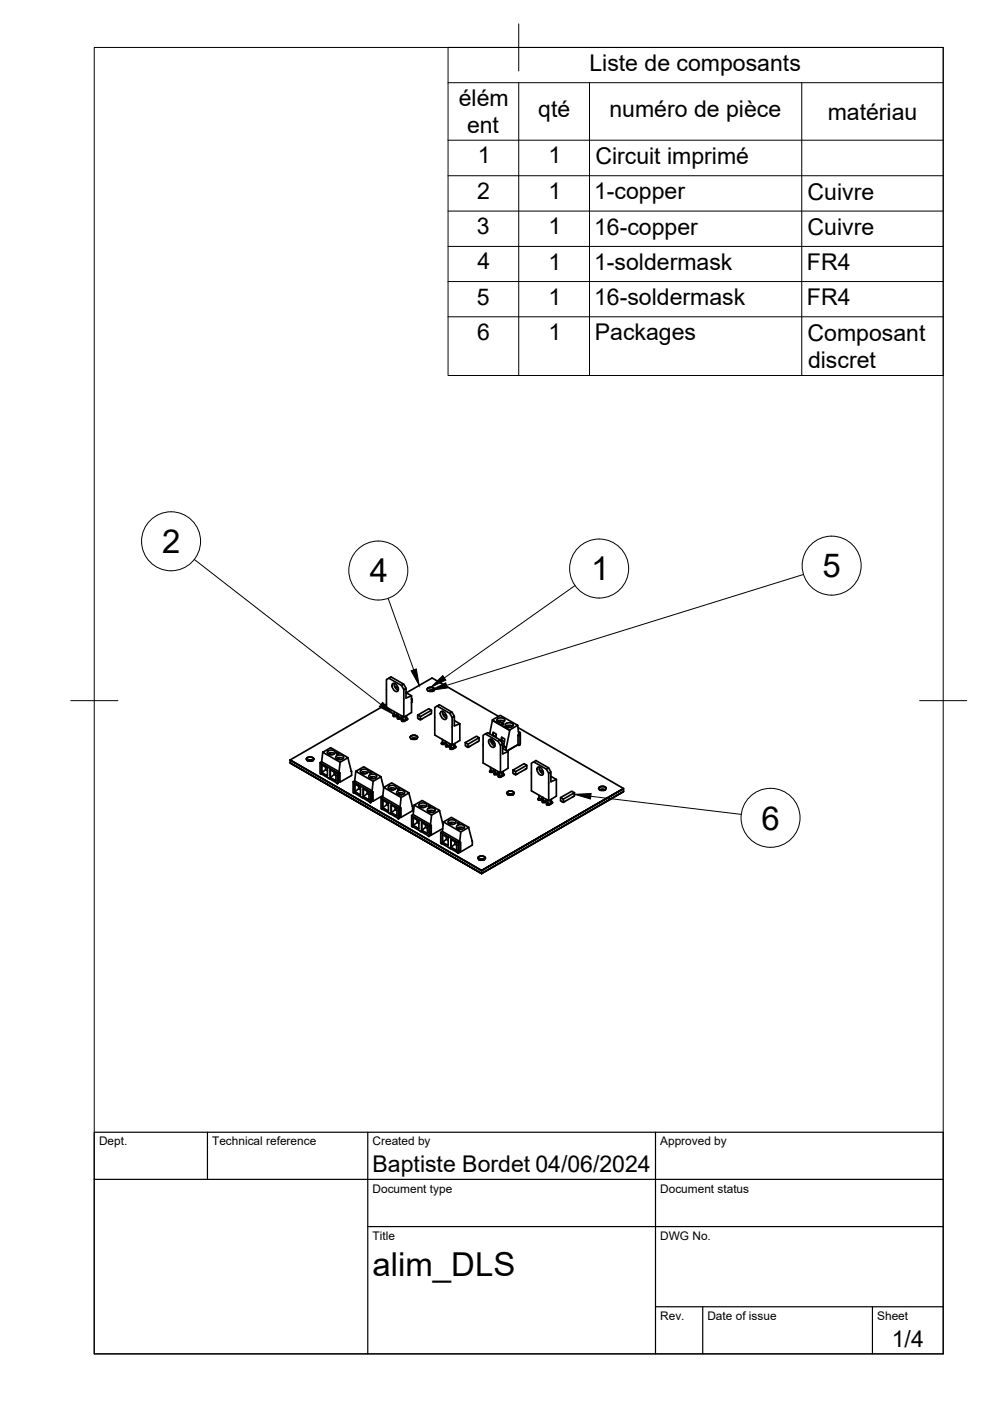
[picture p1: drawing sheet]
<svg xmlns="http://www.w3.org/2000/svg" width="210mm" height="297mm" viewBox="0 0 210 297" stroke-linecap="round" stroke-linejoin="round" font-family="sans-serif">
<!-- layer: Visible -->
<g fill="none" stroke="#000" stroke-width=".36">
<path d="M68.4 159.5l1.7-1 3.7 2.1-1.7 1zM68.4 159.5l-.2 2-.3 .2M69.4 159.3l.8-.3a.62 .62 0 0 1 .8 .7l-.8 .3a.62 .62 0 0 1-.8-.7zM69.5 159.8l.2 .1M69.8 159.8l-.1 .1M69.8 159.6h.6l.5 .2M69.8 159.9v-.2l.6 .3M69.8 159.9l.2 .1M71.4 159.7l.4 .1-.2 .1-.2-.1zM81.9 149.3l-20.4 11.8M82.4 143.8l.5-.3 2.7 1.6 .5 .8M83.3 144.9a1.11 1.11 0 0 1 1 1.7 1.11 1.11 0 0 1-1-1.7z"/>
<path d="M83.3 151.7l.1-.1v.3M83.4 151.6l.3-.1zM83.5 150.9l.2 .7M83.6 144.9l.2 .9 .6 .5M83.6 145.4l.8 .5M83.7 151.6l.3 .1M84 151.9h-.6M84.1 151.2v.5M84.1 151.7h-.1M84.3 152.1l.2-.1zM84.4 151.3v.2l-.4 .2M84.5 151.4l.1 .7"/>
<path d="M84.5 151.6l-.6 .3M84.6 152.1l.3 .1M85 151.7v.5M85.2 152.6l-.1 .2M85.2 152.6v.3M85.2 152.6l.2-.1zM85.2 152.9h.1M85.3 151.9v.2l-.4 .1h.1M85.4 152.1l-.7 .4-.5-.2 .1-.2-.1 .1M85.4 151.9l.1 .7M85.5 152.6l.3 .1M85.6 145.1l-.5 .2"/>
<path d="M85.6 146.2l-.5-.9-2.7-1.5-.5 .3v5.8l3.7 2.1v-5.8l.5-.3v2.1l1.1-.5M85.9 152.7h.1M86 152.7l-.2 .1M86.1 146.9l1.1 .6M86.1 146.9l5.5-3.2 14.1 8.2M86.2 151.7v.9l-.2 .1v-.8M86.3 152.6l-.5 .3h-.5M86.4 152.5l-.2-.2 .2 .1-.1 .2M87 156.3a.93 .93 0 0 1 1.5 0M87 156.2l.7-.3a.57 .57 0 0 1 .8 .6l-.8 .3a.57 .57 0 0 1-.7-.6zM87.2 156.7l.5-.2 .6 .2M87.2 148.1l.2 .1-.2 .1"/>
<path d="M87.2 147.5v3.6l-1.6 .9M87.4 148.2v.7l-.2 .1M88.6 151.6l2.3-1.4 .6 .4-2.4 1.3zM88.7 152.4l.3 .1M89.1 151.9v.7M89.5 152.4l-.2 .1M90.6 146.2a.93 .93 0 0 1 1.5 0M90.6 146l.7-.3a.57 .57 0 0 1 .8 .6l-.8 .3a.57 .57 0 0 1-.7-.6zM90.8 146.5l.5-.1 .6 .1-.6-.1-.5 .1M91.3 151.4l-.2 .1M91.5 150.6v.7l-2.4 1.3-.5-.3v-.7M92.7 149.7l.5-.3 2.6 1.6 .5 .8"/>
<path d="M93.6 150.8a1.11 1.11 0 0 1 .9 1.7 1.11 1.11 0 0 1-.9-1.7zM93.6 157.6l.1-.1-.1 .2 .1 .1M93.7 157.5l.2-.1zM93.8 156.8l.1 .7M93.8 150.8l.2 .9 .7 .6M93.9 151.3l.8 .5M94.4 157.1v.5h-.1M94.6 158l.2-.1zM94.6 158l-.1 .2M94.6 158v.3M94.6 158.3h.1M94.6 157.3v.1l-.2 .2-.4-.1"/>
<path d="M94.7 157.5l-.6 .3h-.4M94.7 157.3l.1 .7M94.9 158l.2 .1M95.1 158.3h-.5M95.3 157.6l-.1 .5M95.5 158.5l-.1 .2M95.5 158.5v.3M95.5 158.5l.2-.1zM95.5 157.8v.2l-.4 .2M95.6 157.8l.1 .7M95.6 158l-.5 .3M95.8 158.5l.2 .2"/>
<path d="M95.8 151l-.4 .2M95.9 152.1l-.5-.9-2.7-1.5-.5 .3v5.8l3.7 2.2v-5.9l.4-.3v2.1l1.2-.5M96 158.8h-.5M96.2 158.6h-.1M96.2 158.7h-.1M96.3 152.8l1.2 .6M96.4 157.6v.9l-.2 .2v-.9M96.7 158.4l-.3-.2 .3 .2-.7 .4M97.5 153.4v3.6l-1.6 1M98.7 157.4l2.3-1.3 .6 .3-2.4 1.4zM98.8 158.2l.3 .2M99.2 157.8v.7"/>
<path d="M99.6 158.2l-.2 .2M101.4 157.2l-.2 .1M101.6 156.4v.7l-2.4 1.4-.5-.4v-.7M102.9 155.6l.5-.3 2.7 1.6 .5 .8M103.8 156.7a1.11 1.11 0 0 1 1 1.7 1.11 1.11 0 0 1-1-1.7zM104.1 156.7l.2 .9 .6 .6M104.1 157.3l.8 .4M104.2 156.8v.3l.1-.2M104.4 152.6l1.7-.9 3.6 2.1-1.6 1zM104.4 152.6l3.7 2.3v-.1M104.4 152.7l-.6 2.9M104.4 155.9l.2-.6 .6 .3-.1 .7"/>
<path d="M104.6 155.3v.6l.5 .3M104.6 155.9v.1M104.8 157.4l-.6-.3 .6 .4M105.4 152.5l.8-.3a.62 .62 0 0 1 .8 .7l-.8 .3a.62 .62 0 0 1-.8-.7zM105.5 153l.2 .1M105.7 152.8l.7-.1 .5 .3M105.7 153h-.1M106 153.2l-.3-.2v-.2l.6 .4M106.1 156.9l-.5 .3M106.1 158l-.5-.8-2.7-1.6-.5 .3v5.9l3.7 2.1v-5.9l.5-.3v2.1l1.1-.5M106.2 157.1l.2-.8 .6 .4-.2 1.4M106.4 156.3v.6l.5 .3"/>
<path d="M106.4 156.9v.6M106.4 153.4l.4 .1-.2 .1-.3-.1zM106.5 157.7l.3 .1M106.6 158.7l1.1 .6M106.6 158.4l.1 .1M106.6 158l.2 .1M106.7 158.1v.5l-.1-.1M107.2 153.5l.8-.3a.62 .62 0 0 1 .8 .7l-.8 .3a.62 .62 0 0 1-.8-.7zM107.3 154l.2 .1M107.5 153.8h.6l.6 .2M107.5 154l-.1 .1M107.5 153.8v.3l.3 .1"/>
<path d="M107.5 153.8l.6 .4M107.7 159.3v3.6l-1.6 1M108.1 154.9l-.8 3.6-.6-.4 .7 .4-.1 .6M109.7 153.8l.3 1.7 .3-.2M109.8 154.2l22.4 13M109.9 155.9l-.1 2-2.3 1.3M109.9 155.9h.1M109.9 157.9l-2.4 1.3M109.9 157.9l.1 .1M109.9 155.9v.1M109.9 155.1l.4 .2v2.4M109.9 156l.4-.2v2.1"/>
<path d="M110.1 155.8l-.2 .1M110.1 155.8h.2M110.1 155.7h.1M110.1 155.7v.1M110.3 157.9l-.3 .1M110.3 157.9h.1M61.5 161.1l40.6 23.5M61.5 161.7l40.6 23.5zM65 161a.93 .93 0 0 1 1.5 0M65 160.8l.8-.3a.57 .57 0 0 1 .7 .6l-.7 .3a.57 .57 0 0 1-.8-.6zM65.2 161.3l.6-.2 .5 .2-.5-.2zM67.9 161.7l3.6 2.1v2.3l-3.6-2.1z"/>
<path d="M68.1 164.1h.1M68.2 163.8l1.2 .8v-1.7l-1.2-.7v1.6l1.2 .7M68.2 161.5l3.7 2.1M68.2 162.2v1.6l.8-.6v-.5M69 163.2l.4 .2M69.6 164.9l.3 .2M70 164.9l1.2 .7v-1.7l-1.2-.7v1.7l1.2 .6M70 163.2v1.7l.8-.7v-.5M70.8 164.2l.4 .2M71.2 160.4l.8-.3a.62 .62 0 0 1 .8 .7l-.8 .3a.62 .62 0 0 1-.8-.7zM71.3 160.9l.2 .1M71.6 160.7l.6-.1 .5 .2"/>
<path d="M71.6 160.9h-.1M71.7 165.6v.1M71.7 165.6h.2M71.8 165.7l.2 .1M71.8 161.1l-.2-.2v-.2l.6 .4M72.1 163.8l-.4 .2v2.1h-.2M72.1 163.8v2M72.1 161.6l-.2 2-.4 .2M73.8 160.6l.7 2.9M74.5 163.5v.9l-2.4 1.4-.1-2M74.9 165.7l3.6 2.2v2.3l-3.6-2.1zM75.1 168.1v.1"/>
<path d="M75.2 167.9l1.2 .7v-1.7l-1.2-.7v1.7l1.2 .6M75.2 165.6l3.7 2.1M75.2 166.3v1.6l.9-.7v-.5M75.4 163.5l1.7-.9 3.7 2.1-1.7 1zM75.4 163.5l-.2 2.1-.3 .1M76.1 167.2l.3 .2M76.4 163.4l.8-.3a.62 .62 0 0 1 .8 .7l-.8 .3a.62 .62 0 0 1-.8-.7zM76.5 163.9l.2 .1M76.6 169l.3 .2M76.8 163.9h-.1M76.8 163.7l.6-.1 .5 .2M76.8 163.9v-.2l.6 .4"/>
<path d="M76.8 163.9l.2 .2M77 168.9l1.2 .7v-1.6l-1.2-.8v1.7l1.2 .7M77 167.3v1.6l.9-.6v-.5M77.9 168.3l.3 .2M78.2 164.4l.8-.3a.62 .62 0 0 1 .8 .7l-.8 .3a.62 .62 0 0 1-.8-.7zM78.3 164.9l.2 .1M78.4 163.7l.4 .1-.2 .2-.2-.2zM78.6 164.7h.6l.5 .2M78.6 164.9l-.1 .1M78.6 164.7v.2l.2 .2M78.6 164.7l.6 .4M78.7 169.7h.1"/>
<path d="M78.7 169.7h.2M78.8 169.7l.1 .2M79 167.9l.1 2 2.1-1.2M79.1 167.9l-.1 2-.1-.1M79.1 167.9l-.4 .1v2.1l-.2 .1M79.1 165.7l-.2 2-.4 .2M80.8 169.1l3.7 2.2v2.3l-3.7-2.1zM80.8 164.7l.5 2.3M81.1 171.6h-.1M81.1 171.3l1.3 .7v-1.6l-1.3-.8v1.7l1.3 .7M81.1 169l3.7 2.1M81.2 169.7v1.6l.8-.7v-.5"/>
<path d="M81.4 166.9l1.6-.9 3.7 2.1-1.7 1zM81.4 166.9l-.3 2.1-.3 .1M82 170.6l.4 .3M82.4 166.8l.8-.3a.62 .62 0 0 1 .7 .7l-.7 .3a.62 .62 0 0 1-.8-.7zM82.5 167.3l.2 .1M82.5 172.4l.4 .2M82.7 167.3l-.1 .1M82.7 167.1l.6-.1 .6 .3M82.7 167.3v-.2l.6 .4M82.7 167.3l.3 .2M82.9 172.3l1.3 .8v-1.7l-1.3-.7v1.6l1.3 .7M83 170.7v1.6l.8-.6v-.5"/>
<path d="M83.8 171.7l.4 .2M84.2 167.9l.8-.4a.62 .62 0 0 1 .7 .7l-.7 .3a.62 .62 0 0 1-.8-.6zM84.2 168.3l.3 .2M84.4 167.1l.4 .1-.3 .2-.2-.2zM84.5 168.1h.6l.6 .2M84.5 168.4h-.1M84.5 168.2v.2l.3 .1M84.5 168.2l.6 .3M84.7 173.1h-.1M84.7 173.1h.1M84.8 173.1l.2 .2M85 173.3v-2l-.4 .2v2l-.1 .1"/>
<path d="M85 169.1l-.2 2-.3 .2M86.7 168.1l.7 2.9M87.3 172.9l3.7 2.1v2.3l-3.7-2.1zM87.4 170.9v.1M87.5 171v.9l-2.5 1.4-.1-2M87.5 175.3h.1M87.6 175l1.2 .8v-1.7l-1.2-.7v1.6l1.2 .7M87.6 172.7l3.7 2.1M87.6 173.4v1.6l.8-.6v-.5M87.8 170.7l1.7-1 3.7 2.1-1.7 1zM87.8 170.7l-.2 2-.3 .2M88.4 174.4l.4 .2"/>
<path d="M88.8 170.5l.8-.3a.62 .62 0 0 1 .8 .7l-.8 .3a.62 .62 0 0 1-.8-.7zM88.9 171l.2 .1M89 176.1l.3 .2M89.2 171l-.1 .1M89.2 170.8h.6l.6 .2M89.2 171.1v-.2l.6 .3M89.2 171.1l.3 .1M89.3 176.3h.1M89.4 176.1l1.2 .7v-1.7l-1.2-.7v1.7l1.2 .6M89.4 174.4v1.7l.8-.7v-.5M90.2 175.4l.4 .2M90.6 171.6l.8-.3a.62 .62 0 0 1 .8 .7l-.8 .3a.62 .62 0 0 1-.8-.7z"/>
<path d="M90.7 172.1l.2 .1M90.8 170.9l.4 .1-.2 .1-.2-.1zM91 171.9v.2l.2 .2M91 171.9l.6 .4M91 171.9l.6-.1 .6 .2M91 172.1h-.1M91.2 176.9l.1 .1M91.3 176.8l-.2 .1M91.3 177h.1v-2l-.3 .2v2.1h-.1M91.4 175v2l2.5-1.3M91.5 172.8l-.2 2-.3 .2M93.2 171.8l.7 2.9"/>
<path d="M93.5 176.5l3.6 2.1v2.3l-3.6-2.1zM93.7 178.9h.1M93.8 178.6l1.2 .7v-1.6l-1.2-.8v1.7l1.2 .7M93.8 176.3l3.7 2.1M93.8 177v1.6l.8-.6v-.6M94 174.7v.2M94 174.3l1.7-1 3.7 2.1-1.7 1zM94 174.3l-.2 2-.3 .2M94.6 178l.4 .2M95 174.1l.8-.3a.62 .62 0 0 1 .8 .7l-.8 .3a.62 .62 0 0 1-.8-.7zM95.1 174.6l.2 .1M95.2 179.7l.3 .2"/>
<path d="M95.4 174.6l-.1 .1M95.4 174.4l.6-.1 .6 .3M95.5 179.9h.1M95.6 179.6l1.2 .8v-1.7l-1.2-.7v1.6l1.2 .7M95.6 178v1.6l.8-.6v-.5M95.7 174.8l-.3-.2v-.2l.6 .4M96.4 179l.4 .2M96.8 175.2l.8-.4a.62 .62 0 0 1 .8 .7l-.8 .3a.62 .62 0 0 1-.8-.6zM96.9 175.6l.2 .2M97 174.5l.5 .1-.3 .1-.2-.1zM97.2 175.4h.6l.6 .2M97.2 175.7h-.1"/>
<path d="M97.4 175.8l-.2-.1v-.2l.6 .3M97.7 176.4l-.2 2-.4 .2M99.4 175.4l.7 2.9M100.1 178.3v.9l-2.5 1.4v-2M103.9 163.4l-.1 .1M103.9 163.4v.3M103.9 163.7h.1M104 162.7l.2 .7M104.1 163.3l-.2 .1M104.2 163.4l.3 .1M104.5 163.7h-.5M104.6 163v.5"/>
<path d="M104.6 163.5h-.1M104.8 163.9l-.1 .2M104.8 163.9l-.1 .2 .1 .1h.5M104.8 163.9l.2-.1zM104.8 164.2l.1 .1M104.9 163.2v.2l-.4 .2M104.9 163.2l.2 .7M104.9 163.4l-.5 .3M105.5 164h-.1M105.5 163.5v.5M105.6 164.6l.1-.2v.4M105.7 164.7v.1"/>
<path d="M105.8 163.7v.2l-.3 .1-.4-.1M105.8 163.7l.2 .7M105.8 163.9l-.5 .3M105.9 164.3l-.2 .2 .2-.2M106 164.4l.4 .2M106.3 164.8h-.5M106.4 164.5l-.1 .1M106.7 163.5v.9l-.3 .2v-.9M106.9 164.3l-.2-.2 .2 .2-.7 .4M107.4 168.2a.93 .93 0 0 1 1.6 0M107.5 168l.7-.3a.57 .57 0 0 1 .8 .6l-.8 .3a.57 .57 0 0 1-.7-.6zM107.7 168.5l.5-.2 .6 .2-.6-.1z"/>
<path d="M108.8 163.3l2.3-1.4 .6 .3-2.4 1.4zM108.9 164l.3 .2M109.3 163.6v.7M109.7 164l-.2 .2M111.5 163l-.2 .2M111.7 162.2v.7l-2.4 1.4-.5-.3v-.7M113.2 161.5l.4-.2 2.7 1.5 .5 .9M114 162.7a1.11 1.11 0 0 1 1 1.6 1.11 1.11 0 0 1-1-1.6zM114.1 169.3l.3-.1zM114.1 169.3l-.1 .2M114.1 169.3l.1 .3M114.2 169.6h.1"/>
<path d="M114.3 168.6l.1 .7M114.3 162.6l.2 .9 .7 .6M114.3 163.2l.8 .4M114.9 168.9v.5h-.2M115 169.8l-.1 .2M115 169.8l.1 .3M115 169.8l.3-.1zM115.1 170.1v.1M115.1 169.1v.2l-.2 .1-.5-.1M115.2 169.1v.5l.4 .4M115.2 169.3l-.7 .4-.3-.1M115.6 170.1h-.5"/>
<path d="M115.8 169.4l-.1 .5M115.9 170.4l.3-.2zM115.9 170.3l-.1 .2M115.9 170.3l.1 .4M116 170.7h.1M116 169.6v.2l-.4 .2M116.1 169.6v.5l.4 .4M116.1 169.9l-.5 .2M116.3 162.8l-.5 .3M116.3 163.9l-.5-.8-2.6-1.6-.5 .3v5.9l3.6 2.1v-5.9l.5-.2v2l1.2-.4M116.6 170.5h-.1M116.8 164.6l1.2 .7"/>
<path d="M116.9 169.4v.9l-.2 .2v-.9M117 170.3l-.5 .4h-.5M117.2 170.2l-.3-.2 .2 .1v.2M118 165.3v3.5l-1.7 1M118.9 169.1l2.3-1.3 .6 .3-2.4 1.3zM119 169.9l.3 .1M119.4 169.4v.7M119.8 169.9l-.2 .1M121.6 168.9l-.2 .1M121.8 168.1v.6l-2.4 1.4-.5-.3v-.7M126.9 167.2a.93 .93 0 0 1 1.6 0M127 167l.7-.3a.57 .57 0 0 1 .8 .6l-.8 .3a.57 .57 0 0 1-.7-.6z"/>
<path d="M128.3 167.5l-.6-.1-.5 .1 .5-.1 .6 .1M97.3 180.4h.1M97.3 180.4l.3 .2M97.6 180.6v-2l-.3 .2v2l-.2 .1M101.3 182a.93 .93 0 0 1 1.6 0M101.4 181.8l.7-.3a.57 .57 0 0 1 .8 .6l-.8 .3a.57 .57 0 0 1-.7-.6zM101.5 182.3l.6-.2 .6 .2-.6-.2zM102.1 184.6l30.1-17.4zM102.1 185.2l30.1-17.4zM102.1 184.6l30.1-17.4v.6l-30.1 17.4zM102.1 184.6l-40.6-23.5v.6l40.6 23.5"/>
</g>
<g fill="#000">
<circle cx="71.8" cy="165.7" r=".18"/>
<circle cx="78.8" cy="169.7" r=".18"/>
<circle cx="91.2" cy="176.9" r=".18"/>
<circle cx="97.5" cy="180.4" r=".18"/>
</g>
<!-- layer: Visible Narrow -->
<g fill="none" stroke="#000" stroke-width=".21">
<path d="M83.7 151.6h.1M84 151.7h.1M84.6 152.1h.1M84.9 152.2h.1M85.5 152.6h.1M85.8 152.7h.1M93.9 157.5h.1M94 157.5h.1M94.2 157.6h.1M94.8 158h.1M94.9 158h.1M95.1 158.1h.1"/>
<path d="M95.7 158.5h.1M95.8 158.5h.1M96.1 158.7h-.1M104.2 163.4h.1M104.5 163.5h.1M105.1 163.9h.1M105.4 164l-.1 .1M106 164.4v.1M106 164.5h.1M106.3 164.6h.1M114.4 169.3h.1M114.7 169.4h.1"/>
<path d="M115.4 169.8h.1M115.6 170h.1M116.2 170.4h.1M116.5 170.5h.1"/>
</g>
<!-- layer: BORDER -->
<path d="M20 10.1h180v276.9h-180zM110 5.1v10M15 148.6h10M195 148.6h10" fill="none" stroke="#000" stroke-width=".21"/>
<!-- layer: TITLEBLOCK -->
<path d="M20 240.1h180v46.9h-180zM20 250h180M44 240.1v9.9M78 240.1v46.9M139 240.1v46.9M78 260.1h122M139 277.1h61M149 277.1v9.9M185 277.1v9.9" fill="none" stroke="#000" stroke-width=".25"/>
<!-- layer: Parts Lists -->
<path d="M95 10.1h105v69.5h-105zM95 17.5h105M110 17.5v62.1M125 17.5v62.1M170 17.5v62.1M95 29.7h105M95 37.3h105M95 44.8h105M95 52.2h105M95 59.7h105M95 67.2h105" fill="none" stroke="#000" stroke-width=".21"/>
<!-- layer: Balloons -->
<g fill="none" stroke="#000" stroke-width=".21">
<path d="M41.2 118.6l39.6 30.8M82.3 126.9l5.4 15.1M121.9 124.1l-27.7 19.6M170.3 121.8l-75.6 23.5M125.3 168.8l31.9 3.9"/>
<circle cx="36.3" cy="114.8" r="6.3"/>
<circle cx="176.3" cy="119.9" r="6.3"/>
<circle cx="80.2" cy="121" r="6.3"/>
<circle cx="127" cy="120.5" r="6.3"/>
<circle cx="163.4" cy="173.4" r="6.3"/>
</g>
<path d="M81.1 148.9l2.4 2.6-3.1-1.7zM87.2 142.2l1.1-.4 .6 3.5zM91.3 145.7l2.6-2.5 .6 1zM91.3 146.4l3.2-1.6 .3 1.1zM121.8 168.4l3.5-.2-.1 1.2z" fill="#000" stroke="#000" stroke-width=".21"/>
<g font-size="7">
<text x="34.4" y="117.3">2</text>
<text x="78.4" y="123.5">4</text>
<text x="125.3" y="123.1">1</text>
<text x="174.4" y="122.4">5</text>
<text x="161.5" y="175.9">6</text>
<text x="79" y="270.6">alim_DLS</text>
</g>
<g font-size="4.9">
<text x="125" y="15.1">Liste de composants</text>
<text x="97.3" y="22.4">élém</text>
<text x="99" y="28.3">ent</text>
<text x="114.1" y="24.9">qté</text>
<text x="129.2" y="24.9">numéro de pièce</text>
<text x="175.5" y="25.4">matériau</text>
<text x="101.3" y="34.7">1</text>
<text x="116.3" y="34.7">1</text>
<text x="126.2" y="34.8">Circuit imprimé</text>
<text x="101.2" y="42.2">2</text>
<text x="116.3" y="42.2">1</text>
<text x="126" y="42.3">1-copper</text>
<text x="171.2" y="42.3">Cuivre</text>
<text x="101.1" y="49.7">3</text>
<text x="116.3" y="49.7">1</text>
<text x="126" y="49.8">16-copper</text>
<text x="171.2" y="49.8">Cuivre</text>
<text x="101.2" y="57.1">4</text>
<text x="116.3" y="57.2">1</text>
<text x="126" y="57.2">1-soldermask</text>
<text x="171.1" y="57.2">FR4</text>
<text x="101.1" y="64.6">5</text>
<text x="116.3" y="64.6">1</text>
<text x="126" y="64.7">16-soldermask</text>
<text x="171.1" y="64.7">FR4</text>
<text x="101.2" y="72.1">6</text>
<text x="116.3" y="72.1">1</text>
<text x="126.1" y="72.2">Packages</text>
<text x="171.2" y="72.2">Composant</text>
<text x="171.3" y="78.1">discret</text>
<text x="79" y="248.5">Baptiste Bordet 04/06/2024</text>
<text x="189.1" y="285.7">1/4</text>
</g>
<g font-size="2.5">
<text x="21" y="242.9">Dept.</text>
<text x="45" y="242.9">Technical reference</text>
<text x="79" y="242.9">Created by</text>
<text x="140" y="242.9">Approved by</text>
<text x="79" y="252.8">Document type</text>
<text x="140" y="252.8">Document status</text>
<text x="79" y="262.9">Title</text>
<text x="140" y="262.9">DWG No.</text>
<text x="140" y="279.9">Rev.</text>
<text x="150" y="279.9">Date of issue</text>
<text x="186" y="279.9">Sheet</text>
</g>
</svg>
